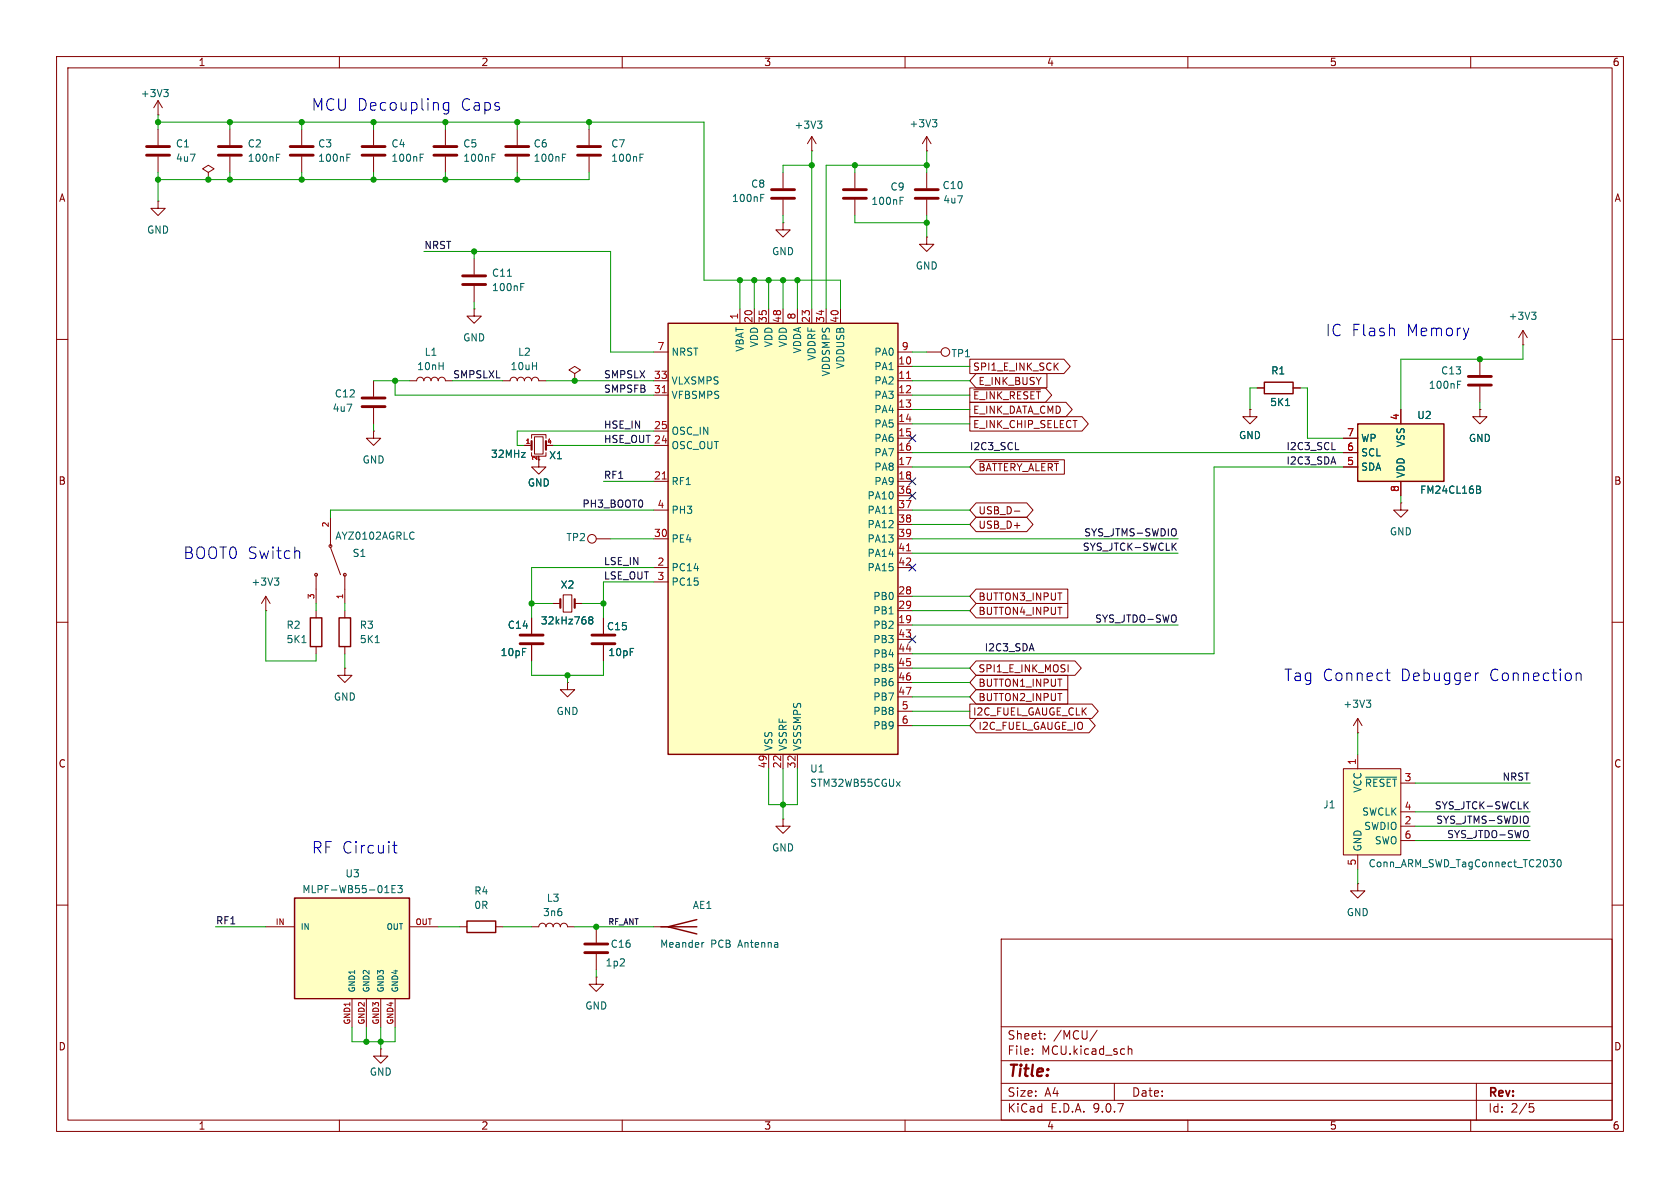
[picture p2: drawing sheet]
<svg xmlns="http://www.w3.org/2000/svg" width="297mm" height="210mm" viewBox="0 0 297 210" stroke-linecap="round" stroke-linejoin="round" font-family="sans-serif">
<g fill="none" stroke="#840000" stroke-width=".18">
<path d="M10 10h277v190h-277zM12 12h273v186h-273zM60 10v2M110 10v2M160 10v2M210 10v2M260 10v2M27.9 35.6v1.2h1.3l-1.3 1.3-1.2-1.3h1.2M27.9 35.6h.1M36.8 30.5l1-.7-1-.6-1 .6 1 .7v1.3M36.8 31.8h.1M163.8 30.5v2.8"/>
<path d="M163.8 35.3v2.8M10 60h2M66 76.2v1.3h-1.2l1.2 1.2 1.3-1.2h-1.3M66 76.2h.1M66 67.3v2.8M66 72.1v2.8M92.7 78.7h1.3M94 77.5v-.7h2.5v.7M94.5 77.2h1.5v3.1h-1.5zM96.5 78.7h1.3M285 60h2M58.4 91.4v5.1"/>
<path d="M58.4 96.8l1.8 4.8M94 80v.6h2.5v-.6M95.2 81.3v1.3h-1.2l1.2 1.2 1.3-1.2h-1.3M105.4 95.3h2.5M10 110h2M47 108h.1M47 105.4l.8 1.3M47 105.4l-.8 1.3M47 105.4v2.6M55.9 101.6v5.1M55.9 108v1.2M55.9 114.3v1.3"/>
<path d="M61 118.1v1.3h-1.3l1.3 1.3 1.2-1.3h-1.2M61 118.1h.1M61 101.6v5.1M61 108v1.2M61 114.3v1.3M94 109.2v2.8M94 114v2.8M106.7 109.2v2.8M106.7 114v2.8M285 110h2M100.3 120.7v1.2h1.3l-1.3 1.3-1.2-1.3h1.2M100.3 120.7h.1"/>
<path d="M138.4 144.8v1.3h1.3l-1.3 1.2-1.2-1.2h1.2M138.4 144.8h.1M240 156.2v1.3h1.3l-1.3 1.3-1.2-1.3h1.2M240 156.2h.1M10 160h2M177 166h108v32h-108zM285 160h2M60 198v2M67.3 185.4v1.3h1.3l-1.3 1.3-1.3-1.3h1.3M67.3 185.4h.1M110 198v2M160 198v2"/>
<path d="M177 194.5h108M177 191.5h108M177 187.5h108M177 181.5h108M182.5 186.3v.1M182.5 185.5v.1M184.7 183.6v.1M184.7 182.8v.1M194 182.1l-1.3 2M197 191.5v3M199.5 184.9v1.5M199.5 185.5l.2-.1 .3 .1 .1 .9"/>
<path d="M210 198v2M260 198v2M261 191.5v6.5M270.4 195.1h.7M270.5 195.7h.4l.3 .3-.2 .5-.5 .1"/>
<circle cx="58.4" cy="96.5" r=".25"/>
<circle cx="104.6" cy="95.2" r=".76"/>
<circle cx="55.9" cy="101.6" r=".25"/>
<circle cx="61" cy="101.6" r=".25"/>
</g>
<path d="M161.8 33.5h4.1M161.8 35.1h4.1M64 70.4h4.1M64 71.9h4.1M91.9 112.3h4.1M91.9 113.8h4.1M104.6 112.3h4.1M104.6 113.8h4.1" fill="none" stroke="#840000" stroke-width=".51"/>
<path d="M54.9 109.2h2v5.1h-2zM59.9 109.2h2.1v5.1h-2.1z" fill="none" stroke="#840000" stroke-width=".25"/>
<path d="M48.5 102.2h.8l-.4 .5M49 102.7l.3 .2v.3l-.3 .2M53.4 113.6h.7M66.3 113.6h.8" fill="none" stroke="#006464" stroke-width=".18"/>
<path d="M94 78v1.5M96.5 78v1.5" fill="none" stroke="#840000" stroke-width=".38"/>
<path d="M52.1 158.8h20.3v17.7h-20.3z" fill="#ffffc2"/>
<path d="M52.1 158.8h20.3v17.7h-20.3z" fill="none" stroke="#840000" stroke-width=".25"/>
<path d="M72.4 67.3h1.3a.64 .64 0 0 1 .6-.6 .64 .64 0 0 1 .6 .6 .64 .64 0 0 1 .7-.6 .64 .64 0 0 1 .6 .6 .64 .64 0 0 1 .6-.6 .64 .64 0 0 1 .7 .6 .64 .64 0 0 1 .6-.6 .64 .64 0 0 1 .6 .6h1.3M47 163.8h5.1M62.2 176.5v5.1M64.8 176.5v5.1M67.3 176.5v5.1M69.8 176.5v5.1M72.4 163.8h5.1" fill="none" stroke="#840000" stroke-width=".18"/>
<path d="M68 157.8h.8M69.3 157.1h.4M69.9 156.5h-.6v1.3h.6M70.3 156.5h.8l-.4 .5 .3 .1v.6l-.1 .1-.6-.1" fill="none" stroke="#006464" stroke-width=".18"/>
<path d="M237.5 135.9h10.1v15.2h-10.1z" fill="#ffffc2"/>
<g fill="none" stroke="#840000" stroke-width=".18">
<path d="M27.9 17.8l.8 1.3M27.9 17.8l-.7 1.3M27.9 17.8v2.5M27.9 20.3h.1M27.9 22.9v2.8M27.9 27.7v2.8M53.3 22.9v2.8M53.3 27.7v2.8M91.4 22.9v2.8M91.4 27.7v2.8M104.1 22.9v2.8M104.1 27.7v2.8"/>
<path d="M237.5 135.9h10.1v15.2h-10.1zM240 129.5h.1M240 127v2.5M240 133.4v2.5M240 127l-.7 1.3M240 127l.8 1.3M247.6 138.4h2.6M240 151.1v2.6M247.6 143.5h2.6M247.6 146.1h2.6M247.6 148.6h2.6M81.3 163.8h1.2"/>
<path d="M87.6 163.8h1.3M105.4 172.7v1.3h-1.3l1.3 1.3 1.3-1.3h-1.3M105.4 172.7h.1M115.6 163.8h2.5"/>
</g>
<g fill="none" stroke="#006464" stroke-width=".18">
<path d="M28.9 15.8h.8l-.4 .5M29.5 16.3l.2 .2v.3l-.2 .3M61.3 27.9h.4M61.3 27.2h.6M99.4 27.9h.4M99.4 27.2h.6M113.1 27.9h.5M113.1 27.2h.6M241.4 137.4h5.5M241.5 123.8h.8l-.4 .5M242.1 124.3l.2 .2v.3l-.2 .2M274 152h.8l-.4 .4 .3 .2 .1 .4-.3 .2h-.3"/>
<path d="M275.4 152.1l.2-.1a.68 .68 0 0 1 .4 .6 .68 .68 0 0 1-.4 .6l-.2-.1-.1-.4zM124.4 166.6l-.3 .1"/>
</g>
<path d="M25.9 25.9h4.1M25.9 27.4h4.1M51.3 25.9h4.1M51.3 27.4h4.1M89.4 25.9h4.1M89.4 27.4h4.1M102.1 25.9h4.1M102.1 27.4h4.1" fill="none" stroke="#840000" stroke-width=".51"/>
<path d="M82.5 162.8h5.1v2h-5.1zM116.8 163.8h6.4M123.2 162.6l-5.1 1.2 5.1 1.3" fill="none" stroke="#840000" stroke-width=".25"/>
<path d="M118.1 57.2h40.6v76.2h-40.6z" fill="#ffffc2"/>
<path d="M118.1 57.2h40.6v76.2h-40.6zM223.5 67.6h5.1v2h-5.1z" fill="none" stroke="#840000" stroke-width=".25"/>
<g fill="none" stroke="#840000" stroke-width=".18">
<path d="M40.6 22.9v2.8M40.6 27.7v2.8M66 22.9v2.8M66 27.7v2.8M78.7 22.9v2.8M78.7 27.7v2.8M138.4 39.4v1.2h-1.2l1.2 1.3 1.3-1.3h-1.3M138.4 39.4h.1M138.4 30.5v2.8M138.4 35.3v2.8M143.5 26.7h.1M143.5 24.1v2.6"/>
<path d="M143.5 24.1l.8 1.3M143.5 24.1l-.8 1.3M151.1 30.5v2.8M151.1 35.3v2.8M83.8 54.6v1.3h-1.3l1.3 1.3 1.3-1.3h-1.3M83.8 54.6h.1M83.8 45.7v2.8M83.8 50.5v2.8M130.8 54.6v2.6M133.3 54.6v2.6M135.9 54.6v2.6M138.4 54.6v2.6"/>
<path d="M141 54.6v2.6M143.5 54.6v2.6M146 54.6v2.6M148.6 54.6v2.6M163.8 41.9v1.3h-1.2l1.2 1.3 1.3-1.3h-1.3M163.8 41.9h.1M269.2 58.4l-.7 1.3M269.2 58.4l.8 1.3M269.2 58.4v2.6M88.9 67.3h1.3a.64 .64 0 0 1 .6-.6 .64 .64 0 0 1 .6 .6 .64 .64 0 0 1 .7-.6 .64 .64 0 0 1 .6 .6 .64 .64 0 0 1 .6-.6 .64 .64 0 0 1 .7 .6 .64 .64 0 0 1 .6-.6 .64 .64 0 0 1 .6 .6h1.3M101.6 66l1-.6-1-.6-1 .6 1 .6v1.3M101.6 67.3h.1"/>
<path d="M115.6 62.2h2.5M115.6 67.3h2.5M115.6 69.9h2.5M115.6 76.2h2.5M115.6 78.7h2.5M158.7 62.2h2.6M158.7 67.3h2.6M158.7 69.9h2.6M158.7 64.8h2.6M158.7 72.4h2.6M158.7 74.9h2.6M158.7 77.5h2.6"/>
<path d="M163.8 62.2h2.6M221 72.4v1.3h1.2l-1.2 1.2-1.3-1.2h1.3M221 72.4h.1M222.2 68.6h1.3M228.6 68.6h1.3M261.6 72.4v1.3h1.3l-1.3 1.2-1.3-1.2h1.3M261.6 72.4h.1M261.6 63.5v2.8M261.6 68.3v2.8M269.2 61h.1M115.6 85.1h2.5M115.6 90.2h2.5"/>
<path d="M115.6 95.3h2.5M158.7 85.1h2.6M158.7 90.2h2.6M158.7 95.3h2.6M158.7 80h2.6M158.7 82.6h2.6M158.7 87.6h2.6M158.7 92.7h2.6M158.7 97.8h2.6M247.6 88.9v1.3h1.3l-1.3 1.2-1.2-1.2h1.2M247.6 88.9h.1M97.8 106.7h1.3"/>
<path d="M99.6 105.2h1.5v3h-1.5zM101.6 106.7h1.3M115.6 100.3h2.5M115.6 102.9h2.5M158.7 100.3h2.6M158.7 105.4h2.6M158.7 108h2.6M158.7 110.5h2.6M158.7 113h2.6M158.7 115.6h2.6M158.7 118.1h2.6M135.9 133.4v2.5"/>
<path d="M138.4 133.4v2.5M141 133.4v2.5M158.7 120.7h2.6M158.7 123.2h2.6M158.7 125.7h2.6M158.7 128.3h2.6M94 163.8h1.2a.64 .64 0 0 1 .7-.6 .64 .64 0 0 1 .6 .6 .64 .64 0 0 1 .7-.6 .64 .64 0 0 1 .6 .6 .64 .64 0 0 1 .6-.6 .64 .64 0 0 1 .7 .6 .64 .64 0 0 1 .6-.6 .64 .64 0 0 1 .6 .6h1.3M105.4 163.8v2.8M105.4 168.7v2.8"/>
<circle cx="167.1" cy="62.2" r=".76"/>
</g>
<path d="M117.1 69.4h.7M160.3 66.9h.7M117.1 84.7h.7M160.3 97.4h.7" fill="none" stroke="#a90000" stroke-width=".18"/>
<g fill="none" stroke="#006464" stroke-width=".18">
<path d="M48.9 27.9h.4M48.9 27.2h.6M74.3 27.9h.4M74.3 27.2h.6M87 27.9h.4M87 27.2h.6M134.5 35h.4M134.5 34.4h.6M144.5 21.4h.8l-.4 .5M145.1 21.9l.2 .2v.3l-.2 .3M159.1 35.5h.4M159.1 34.9h.6"/>
<path d="M89.7 48.8h.7M92.1 50.7h.4M92.1 50.1h.6M270.8 55.2h.7l-.4 .5M271.3 55.7l.2 .2v.3l-.2 .3M227.3 71.7h.7M257.7 68h.4M257.7 67.4h.6M157.2 90.7h.7M104.3 109.6l-.2-.3 .2-.3h.3l.2 .3-.2 .3M104.3 109.6l-.2 .2v.4l.2 .1 .4-.1 .1-.1v-.3l-.2-.2M104.3 109.6h.3"/>
<path d="M158.5 138.2l.6 .8M159.1 138.2l-.6 .8"/>
</g>
<g fill="none" stroke="#840000" stroke-width=".51">
<path d="M38.6 25.9h4.1M38.6 27.4h4.1M64 25.9h4.1M64 27.4h4.1M76.7 25.9h4.1M76.7 27.4h4.1M136.4 33.5h4.1M136.4 35.1h4.1M149.1 33.5h4.1M149.1 35.1h4.1M81.8 48.8h4.1M81.8 50.3h4.1"/>
<path d="M259.6 66.5h4.1M259.6 68.1h4.1M103.4 166.9h4M103.4 168.4h4"/>
</g>
<path d="M99.1 105.9v1.5M101.6 105.9v1.5" fill="none" stroke="#840000" stroke-width=".38"/>
<path d="M240 74.9h15.3v10.2h-15.3z" fill="#ffffc2"/>
<path d="M240 74.9h15.3v10.2h-15.3z" fill="none" stroke="#840000" stroke-width=".25"/>
<g fill="none" stroke="#840000" stroke-width=".18">
<path d="M163.8 26.7h.1M163.8 24.1l.8 1.3M163.8 24.1l-.7 1.3M163.8 24.1v2.6M92.7 78.7h1.3M96.5 78.7h1.3M171.4 73.7h19.9l1.1 1.2-1.1 1.3h-19.9zM171.4 71.1h17l1.2 1.3-1.2 1.3h-17zM171.4 68.6h13.4l1.1 1.3-1.1 1.2h-13.4zM171.4 63.5h16.7l1.1 1.3-1.1 1.2h-16.7zM172.2 68.9h11.7M172.6 66h12.5v2.6h-12.5l-1.2-1.3z"/>
<path d="M221 72.4h.1M222.2 68.6h1.3M228.6 68.6h1.3M237.5 77.5h2.5M247.6 72.4v2.5M261.6 72.4h.1M172.6 91.4h8.9l1.1 1.3-1.1 1.3h-8.9l-1.2-1.3zM172.6 88.9h8.9l1.1 1.3-1.1 1.2h-8.9l-1.2-1.2zM172.6 81.3h15.6v2.5h-15.6l-1.2-1.2zM173.1 81.6h14M179.3 90.4h1M237.5 82.6h2.5"/>
<path d="M237.5 80h2.5M247.6 85.1v2.5M94 109.2v2.8M94 114v2.8M97.8 106.7h1.3M101.6 106.7h1.3M106.7 109.2v2.8M106.7 114v2.8M172.6 119.4h16.2v2.5h-16.2l-1.2-1.2zM172.6 116.8h17.4l1.2 1.3-1.2 1.3h-17.4l-1.2-1.3zM172.6 106.7h16.2v2.5h-16.2l-1.2-1.2zM172.6 104.1h16.2v2.6h-16.2l-1.2-1.3z"/>
<path d="M188.8 117.5v1.3M171.4 124.5h21.6l1.2 1.2-1.2 1.3h-21.6zM172.6 127h19.9l1.1 1.3-1.1 1.2h-19.9l-1.2-1.2zM172.6 121.9h16.2v2.6h-16.2l-1.2-1.3z"/>
</g>
<path d="M164.8 21.2h.8l-.4 .4M165.4 21.6l.2 .3v.3l-.2 .2M227.3 71.7h.7M261 85.9l.6 .1 .1 .3-.2 .2M261 86.5h.5M261.5 86.5l.3 .3-.1 .3-.7 .1M104.3 109.6l-.2-.3 .2-.3h.3l.2 .3-.2 .3M104.3 109.6l-.2 .2v.4l.2 .1 .4-.1 .1-.1v-.3l-.2-.2M104.3 109.6h.3" fill="none" stroke="#006464" stroke-width=".18"/>
<path d="M179.5 79.5h.6M235.5 79.5h.6M207.4 96.6l.5 .7M207.8 93.5a.9 .9 0 0 1 0 1.2M207.9 96l-.7 .7M269.6 142.3l.6 .7M270 144.3a.9 .9 0 0 1 0 1.2M270.2 141.7l-.8 .8" fill="none" stroke="#0f0f0f" stroke-width=".18"/>
<g fill="none" stroke="#009600" stroke-width=".18">
<path d="M27.9 20.3v2.6M27.9 30.5v5.1M27.9 21.6h96.6v27.9h24.1v5.1M40.6 21.6v1.3M40.6 30.5v1.3M53.3 21.6v1.3M53.3 30.5v1.3M66 21.6v1.3M66 30.5v1.3M78.7 21.6v1.3M78.7 30.5v1.3M91.4 21.6v1.3"/>
<path d="M91.4 30.5v1.3M104.1 30.5v1.3h-76.2M104.1 21.6v1.3M138.4 38.1v1.3M143.5 29.2h-5.1v1.3M143.5 26.7v27.9M151.1 29.2v1.3M151.1 38.1v1.3h12.7M163.8 29.2h-17.8v25.4M163.8 26.7v3.8M163.8 38.1v3.8M74.9 44.5h33v17.7h7.7"/>
<path d="M83.8 44.5v1.2M83.8 53.3v1.3M130.8 49.5v5.1M133.3 49.5v5.1M135.9 49.5v5.1M138.4 49.5v5.1M141 49.5v5.1M66 74.9v1.3M66 67.3h6.4M69.8 67.3v2.6h45.8M80 67.3h8.9M96.5 67.3h19.1"/>
<path d="M97.8 78.7h17.8M115.6 76.2h-24.2v2.5h1.3M161.3 67.3h10.1M161.3 69.9h10.1M161.3 62.2h2.5M161.3 74.9h10.1M161.3 72.4h10.1M161.3 64.8h10.1M222.2 68.6h-1.2v3.8M229.9 68.6h1.2v8.9h6.4M261.6 71.1v1.3M269.2 61v2.5h-21.6v8.9"/>
<path d="M106.7 85.1h8.9M107.9 95.3h7.7M115.6 90.2h-57.2v1.2M161.3 90.2h10.1M161.3 95.3h47M161.3 82.6h10.1M161.3 97.8h47M161.3 92.7h10.1M161.3 80h76.2M237.5 82.6h-22.9v33h-53.3M247.6 87.6v1.3M47 108v8.8h8.9v-1.2"/>
<path d="M55.9 106.7v1.3M61 106.7v1.3M61 115.6v2.5M94 106.7h3.8M94 116.8v2.6h12.7v-2.6M100.3 119.4v1.3M102.9 106.7h3.8M115.6 100.3h-21.6v8.9M115.6 102.9h-8.9v6.3M161.3 108h10.1M161.3 118.1h10.1M161.3 110.5h47"/>
<path d="M161.3 105.4h10.1M135.9 135.9v6.3h5.1v-6.3M138.4 135.9v8.9M161.3 125.7h10.1M161.3 120.7h10.1M161.3 123.2h10.1M161.3 128.3h10.1M240 129.5v3.9M250.2 138.4h20.3M240 153.7v2.5M250.2 146.1h20.3M250.2 148.6h20.3"/>
<path d="M250.2 143.5h20.3M38.1 163.8h8.9M77.5 163.8h3.8M88.9 163.8h5.1M101.6 163.8h14M105.4 171.5v1.2M62.2 181.6v2.6h7.6v-2.6M64.8 181.6v2.6M67.3 181.6v3.8"/>
</g>
<path d="M160.7 76.9l1.2 1.2M161.9 76.9l-1.2 1.2M160.7 84.5l1.2 1.2M160.7 87l1.2 1.2M160.7 99.7l1.2 1.2M161.9 84.5l-1.2 1.2M161.9 87l-1.2 1.2M161.9 99.7l-1.2 1.2M160.7 112.4l1.2 1.2M161.9 112.4l-1.2 1.2" fill="none" stroke="#000084" stroke-width=".18"/>
<path d="M79.3 18.1v1.7a.55 .55 0 0 1-.8 .3M79.3 18.2l-.5-.1-.4 .4v.6l.2 .3 .2 .1 .5-.1M52.7 97.4l.3 .3v1M245 119h.8M245.3 118.3v1.7l.1 .2 .4 .1M261.4 119l-.5 .2M278.7 119.2a.5 .5 0 0 1 .8 .1v1M278.7 119v1.3M69.4 149.4h.8M69.7 148.8v1.7l.1 .2 .4 .1" fill="none" stroke="#0000c2" stroke-width=".18"/>
<g fill="#009600" stroke="#009600" stroke-width=".18">
<circle cx="94" cy="106.7" r=".46"/>
<circle cx="106.7" cy="106.7" r=".46"/>
<circle cx="100.3" cy="119.4" r=".46"/>
<circle cx="91.4" cy="31.8" r=".46"/>
<circle cx="69.8" cy="67.3" r=".46"/>
<circle cx="91.4" cy="21.6" r=".46"/>
<circle cx="104.1" cy="21.6" r=".46"/>
<circle cx="83.8" cy="44.5" r=".46"/>
<circle cx="78.7" cy="21.6" r=".46"/>
<circle cx="78.7" cy="31.8" r=".46"/>
<circle cx="101.6" cy="67.3" r=".46"/>
<circle cx="66" cy="31.8" r=".46"/>
<circle cx="40.6" cy="21.6" r=".46"/>
<circle cx="27.9" cy="21.6" r=".46"/>
<circle cx="66" cy="21.6" r=".46"/>
<circle cx="53.3" cy="21.6" r=".46"/>
<circle cx="53.3" cy="31.8" r=".46"/>
<circle cx="40.6" cy="31.8" r=".46"/>
<circle cx="36.8" cy="31.8" r=".46"/>
<circle cx="27.9" cy="31.8" r=".46"/>
<circle cx="64.8" cy="184.2" r=".46"/>
<circle cx="67.3" cy="184.2" r=".46"/>
<circle cx="133.3" cy="49.5" r=".46"/>
<circle cx="135.9" cy="49.5" r=".46"/>
<circle cx="105.4" cy="163.8" r=".46"/>
<circle cx="138.4" cy="142.2" r=".46"/>
<circle cx="143.5" cy="29.2" r=".46"/>
<circle cx="151.1" cy="29.2" r=".46"/>
<circle cx="138.4" cy="49.5" r=".46"/>
<circle cx="130.8" cy="49.5" r=".46"/>
<circle cx="163.8" cy="39.4" r=".46"/>
<circle cx="141" cy="49.5" r=".46"/>
<circle cx="163.8" cy="29.2" r=".46"/>
<circle cx="261.6" cy="63.5" r=".46"/>
</g>
<g font-size="2.8" fill="#0000c2">
<text x="55" y="19.8">MCU Decoupling</text>
<text x="81.4" y="19.8">Caps</text>
<text x="234.3" y="59.7">IC Flash</text>
<text x="248.6" y="59.7">Memory</text>
<text x="32.4" y="99">BOOT0 Switch</text>
<text x="227" y="120.6">Tag Connect</text>
<text x="247.6" y="120.6">Debugger</text>
<text x="263.3" y="120.6">Connection</text>
<text x="55.1" y="151.1">RF Circuit</text>
</g>
<text font-size="2.8" fill="#840000" x="178" y="190.9">Title:</text>
<g font-size="2.1" fill="#840000">
<text x="178" y="184">Sheet:</text>
<text x="186.2" y="184">/MCU/</text>
<text x="178" y="186.7">File:</text>
<text x="184.1" y="186.7">MCU.kicad_sch</text>
<text x="178" y="196.9">KiCad</text>
<text x="178" y="194.1">Size:</text>
<text x="184.7" y="194.1">A4</text>
<text x="185.7" y="196.9">E.D.A.</text>
<text x="193.3" y="196.9">9.0.7</text>
<text x="200" y="194.1">Date:</text>
<text x="263" y="194.3">Rev:</text>
<text x="263" y="196.9">Id:</text>
<text x="267.1" y="196.9">2/5</text>
</g>
<g font-size="1.8" fill="#840000">
<text x="35" y="11.9">1</text>
<text x="85" y="11.9">2</text>
<text x="135" y="11.9">3</text>
<text x="185" y="11.9">4</text>
<text x="235" y="11.9">5</text>
<text x="285" y="11.9">6</text>
<text x="10.3" y="35.9">A</text>
<text x="285.3" y="35.9">A</text>
<text x="171.9" y="65.7">SPI1_E_INK_SCK</text>
<text x="171.9" y="70.8">~{E_INK_RESET}</text>
<text x="172.9" y="68.3">E_INK_BUSY</text>
<text x="171.9" y="75.9">E_INK_CHIP_SELECT</text>
<text x="171.9" y="73.3">E_INK_DATA_CMD</text>
<text x="172.9" y="83.5">~{BATTERY_ALERT}</text>
<text x="10.3" y="85.9">B</text>
<text x="285.3" y="85.9">B</text>
<text x="172.9" y="93.7">USB_D+</text>
<text x="172.9" y="91.1">USB_D-</text>
<text x="172.9" y="106.4">BUTTON3_INPUT</text>
<text x="172.9" y="108.9">BUTTON4_INPUT</text>
<text x="172.9" y="119.1">SPI1_E_INK_MOSI</text>
<text x="172.9" y="121.6">BUTTON1_INPUT</text>
<text x="172.9" y="124.1">BUTTON2_INPUT</text>
<text x="171.9" y="126.7">I2C_FUEL_GAUGE_CLK</text>
<text x="172.9" y="129.2">I2C_FUEL_GAUGE_IO</text>
<text x="10.3" y="135.9">C</text>
<text x="285.3" y="135.9">C</text>
<text x="10.3" y="185.9">D</text>
<text x="285.3" y="185.9">D</text>
<text x="35" y="199.9">1</text>
<text x="85" y="199.9">2</text>
<text x="135" y="199.9">3</text>
<text x="185" y="199.9">4</text>
<text x="235" y="199.9">5</text>
<text x="285" y="199.9">6</text>
</g>
<g font-size="1.8" fill="#006464">
<text x="24.8" y="17.4">+3V3</text>
<text x="140.4" y="23">+3V3</text>
<text x="160.7" y="22.7">+3V3</text>
<text x="31" y="26.3">C1</text>
<text x="31" y="28.8">4u7</text>
<text x="43.7" y="26.3">C2</text>
<text x="43.7" y="28.8">100nF</text>
<text x="56.1" y="26.3">C3</text>
<text x="56.1" y="28.8">100nF</text>
<text x="69.1" y="26.3">C4</text>
<text x="69.1" y="28.8">100nF</text>
<text x="81.8" y="26.3">C5</text>
<text x="81.8" y="28.8">100nF</text>
<text x="94.2" y="26.3">C6</text>
<text x="94.2" y="28.8">100nF</text>
<text x="108" y="26.3">C7</text>
<text x="108" y="28.8">100nF</text>
<text x="129.3" y="35.9">100nF</text>
<text x="132.7" y="33.4">C8</text>
<text x="157.3" y="33.9">C9</text>
<text x="166.5" y="33.6">C10</text>
<text x="25.9" y="41.5">GND</text>
<text x="153.9" y="36.4">100nF</text>
<text x="166.7" y="36.2">4u7</text>
<text x="136.4" y="45.3">GND</text>
<text x="161.8" y="47.9">GND</text>
<text x="86.9" y="51.7">100nF</text>
<text x="86.9" y="49.1">C11</text>
<text x="266.6" y="56.7">+3V3</text>
<text x="73.6" y="65.6">10nH</text>
<text x="75" y="63.1">L1</text>
<text x="81.8" y="60.6">GND</text>
<text x="90.2" y="65.6">10uH</text>
<text x="91.5" y="63.1">L2</text>
<text x="118.6" y="63.1">NRST</text>
<text x="131.7" y="62.3" transform="rotate(-90 131.7 62.3)">VBAT</text>
<text x="134.2" y="61.5" transform="rotate(-90 134.2 61.5)">VDD</text>
<text x="136.8" y="61.5" transform="rotate(-90 136.8 61.5)">VDD</text>
<text x="139.3" y="61.5" transform="rotate(-90 139.3 61.5)">VDD</text>
<text x="141.8" y="62.6" transform="rotate(-90 141.8 62.6)">VDDA</text>
<text x="144.4" y="63.8" transform="rotate(-90 144.4 63.8)">VDDRF</text>
<text x="149.5" y="65.3" transform="rotate(-90 149.5 65.3)">VDDUSB</text>
<text x="154.5" y="63.1">PA0</text>
<text x="154.5" y="65.6">PA1</text>
<text x="168.1" y="63.3">TP1</text>
<text x="59.1" y="70.5">C12</text>
<text x="118.6" y="68.2">VLXSMPS</text>
<text x="118.6" y="70.7">VFBSMPS</text>
<text x="146.9" y="66.6" transform="rotate(-90 146.9 66.6)">VDDSMPS</text>
<text x="154.5" y="68.2">PA2</text>
<text x="154.5" y="70.7">PA3</text>
<text x="224.4" y="72">5K1</text>
<text x="224.6" y="66.4">R1</text>
<text x="252.5" y="68.9">100nF</text>
<text x="254.7" y="66.4">C13</text>
<text x="58.7" y="73">4u7</text>
<text x="118.6" y="77.1">OSC_IN</text>
<text x="154.5" y="73.3">PA4</text>
<text x="154.5" y="75.8">PA5</text>
<text x="218.9" y="77.8">GND</text>
<text x="250.5" y="74.3">U2</text>
<text x="64" y="82.1">GND</text>
<text x="86.7" y="81.1">32MHz</text>
<text x="97" y="81.4">X1</text>
<text x="118.6" y="79.6">OSC_OUT</text>
<text x="154.5" y="78.3">PA6</text>
<text x="154.5" y="80.9">PA7</text>
<text x="154.5" y="83.4">PA8</text>
<text x="240.5" y="83.4">SDA</text>
<text x="240.5" y="80.9">SCL</text>
<text x="240.5" y="78.3">WP</text>
<text x="248.5" y="79.1" transform="rotate(-90 248.5 79.1)">VSS</text>
<text x="259.6" y="78.3">GND</text>
<text x="93.2" y="86.2">GND</text>
<text x="118.6" y="86">RF1</text>
<text x="153.3" y="88.5">PA10</text>
<text x="154.5" y="86">PA9</text>
<text x="248.5" y="84.6" transform="rotate(-90 248.5 84.6)">VDD</text>
<text x="251" y="87.5">FM24CL16B</text>
<text x="59.2" y="95.6">AYZ0102AGRLC</text>
<text x="100" y="95.9">TP2</text>
<text x="118.6" y="91">PH3</text>
<text x="153.3" y="91">PA11</text>
<text x="153.3" y="93.6">PA12</text>
<text x="245.6" y="94.8">GND</text>
<text x="62.2" y="98.7">S1</text>
<text x="118.6" y="96.1">PE4</text>
<text x="118.6" y="101.2">PC14</text>
<text x="153.3" y="96.1">PA13</text>
<text x="153.3" y="98.7">PA14</text>
<text x="153.3" y="101.2">PA15</text>
<text x="44.3" y="103.7">+3V3</text>
<text x="99" y="104.2">X2</text>
<text x="118.6" y="103.7">PC15</text>
<text x="154.3" y="106.3">PB0</text>
<text x="50.6" y="111.4">R2</text>
<text x="50.6" y="113.9">5K1</text>
<text x="63.5" y="111.4">R3</text>
<text x="63.5" y="113.9">5K1</text>
<text x="89.7" y="111.4">C14</text>
<text x="95.5" y="110.6">32kHz768</text>
<text x="107.2" y="111.6">C15</text>
<text x="154.3" y="108.8">PB1</text>
<text x="154.3" y="111.4">PB2</text>
<text x="154.3" y="113.9">PB3</text>
<text x="88.4" y="116.2">10pF</text>
<text x="107.5" y="116.2">10pF</text>
<text x="154.3" y="116.4">PB4</text>
<text x="154.3" y="119">PB5</text>
<text x="58.9" y="124.1">GND</text>
<text x="154.3" y="121.5">PB6</text>
<text x="154.3" y="124.1">PB7</text>
<text x="237.4" y="125.3">+3V3</text>
<text x="98.3" y="126.6">GND</text>
<text x="154.3" y="126.6">PB8</text>
<text x="154.3" y="129.1">PB9</text>
<text x="136.8" y="132.8" transform="rotate(-90 136.8 132.8)">VSS</text>
<text x="139.3" y="132.8" transform="rotate(-90 139.3 132.8)">VSSRF</text>
<text x="141.8" y="132.8" transform="rotate(-90 141.8 132.8)">VSSSMPS</text>
<text x="143.1" y="136.8">U1</text>
<text x="143.1" y="139.3">STM32WB55CGUx</text>
<text x="233.8" y="143.1">J1</text>
<text x="240.9" y="140.2" transform="rotate(-90 240.9 140.2)">VCC</text>
<text x="241.2" y="139.3">~{RESET}</text>
<text x="240.7" y="144.4">SWCLK</text>
<text x="241.1" y="146.9">SWDIO</text>
<text x="242.9" y="149.5">SWO</text>
<text x="61" y="155.3">U3</text>
<text x="136.4" y="150.7">GND</text>
<text x="240.9" y="150.6" transform="rotate(-90 240.9 150.6)">GND</text>
<text x="241.8" y="153.5">Conn_ARM_SWD_TagConnect_TC2030</text>
<text x="53.3" y="158.1">MLPF-WB55-01E3</text>
<text x="83.7" y="158.3">R4</text>
<text x="83.7" y="160.9">0R</text>
<text x="96.6" y="159.6">L3</text>
<text x="122.4" y="160.9">AE1</text>
<text x="95.9" y="162.2">3n6</text>
<text x="107.9" y="167.7">C16</text>
<text x="116.6" y="167.7">Meander</text>
<text x="125.6" y="167.7">PCB</text>
<text x="130.6" y="167.7">Antenna</text>
<text x="238" y="162.2">GND</text>
<text x="107" y="171">1p2</text>
<text x="103.4" y="178.7">GND</text>
<text x="65.3" y="190.3">GND</text>
</g>
<g font-size="1.8" fill="#0f0f0f">
<text x="74.9" y="44.1">NRST</text>
<text x="80" y="67">SMPSLXL</text>
<text x="106.7" y="69.5">SMPSFB</text>
<text x="106.7" y="67">SMPSLX</text>
<text x="106.7" y="75.9">HSE_IN</text>
<text x="106.7" y="78.4">HSE_OUT 24</text>
<text x="171.4" y="79.7">I2C3_SCL</text>
<text x="227.3" y="82.2">I2C3_SDA</text>
<text x="227.3" y="79.7">I2C3_SCL</text>
<text x="102.9" y="89.8">PH3_BOOT0</text>
<text x="106.7" y="84.7">RF1</text>
<text x="191.6" y="94.9">SYS_JTMS-SWDIO</text>
<text x="106.7" y="100">LSE_IN</text>
<text x="191.3" y="97.4">SYS_JTCK-SWCLK</text>
<text x="106.7" y="102.5">LSE_OUT</text>
<text x="193.5" y="110.1">SYS_JTDO-SWO</text>
<text x="174" y="115.2">I2C3_SDA</text>
<text x="253.6" y="143.2">SYS_JTCK-SWCLK</text>
<text x="265.5" y="138.1">NRST</text>
<text x="253.8" y="145.7">SYS_JTMS-SWDIO</text>
<text x="255.7" y="148.2">SYS_JTDO-SWO</text>
<text x="38.1" y="163.5">RF1</text>
</g>
<g font-size="1.8" fill="#a90000">
<text x="130.6" y="56.6" transform="rotate(-90 130.6 56.6)">1</text>
<text x="133.1" y="57.2" transform="rotate(-90 133.1 57.2)">20</text>
<text x="135.6" y="57.2" transform="rotate(-90 135.6 57.2)">35</text>
<text x="138.2" y="57.2" transform="rotate(-90 138.2 57.2)">48</text>
<text x="140.7" y="56.6" transform="rotate(-90 140.7 56.6)">8</text>
<text x="143.3" y="57.2" transform="rotate(-90 143.3 57.2)">23</text>
<text x="145.8" y="57.2" transform="rotate(-90 145.8 57.2)">34</text>
<text x="148.3" y="57.2" transform="rotate(-90 148.3 57.2)">40</text>
<text x="116.1" y="62">7</text>
<text x="158.7" y="64.5">10</text>
<text x="159.3" y="62">9</text>
<text x="115.5" y="67.1">33</text>
<text x="115.5" y="69.6">31</text>
<text x="158.7" y="67.1">11</text>
<text x="158.7" y="69.6">12</text>
<text x="115.5" y="75.9">25</text>
<text x="158.7" y="72.1">13</text>
<text x="158.7" y="74.7">14</text>
<text x="158.7" y="77.2">15</text>
<text x="238.1" y="77.2">7</text>
<text x="247.4" y="74.4" transform="rotate(-90 247.4 74.4)">4</text>
<text x="158.7" y="79.8">16</text>
<text x="158.7" y="82.3">17</text>
<text x="238.1" y="82.3">5</text>
<text x="238.1" y="79.8">6</text>
<text x="115.5" y="84.8">21</text>
<text x="116.1" y="89.9">4</text>
<text x="158.7" y="84.8">18</text>
<text x="158.7" y="87.4">36</text>
<text x="158.7" y="89.9">37</text>
<text x="247.4" y="87.1" transform="rotate(-90 247.4 87.1)">8</text>
<text x="115.5" y="95">30</text>
<text x="158.7" y="92.5">38</text>
<text x="158.7" y="95">39</text>
<text x="116.1" y="100.1">2</text>
<text x="158.7" y="97.5">41</text>
<text x="158.7" y="100.1">42</text>
<text x="116.1" y="102.6">3</text>
<text x="158.7" y="105.2">28</text>
<text x="158.7" y="107.7">29</text>
<text x="158.7" y="110.2">19</text>
<text x="158.7" y="112.8">43</text>
<text x="158.7" y="115.3">44</text>
<text x="158.7" y="117.9">45</text>
<text x="158.7" y="120.4">46</text>
<text x="158.7" y="122.9">47</text>
<text x="159.3" y="125.5">5</text>
<text x="159.3" y="128">6</text>
<text x="135.6" y="135.9" transform="rotate(-90 135.6 135.9)">49</text>
<text x="138.2" y="135.9" transform="rotate(-90 138.2 135.9)">22</text>
<text x="140.7" y="135.9" transform="rotate(-90 140.7 135.9)">32</text>
<text x="239.8" y="135.3" transform="rotate(-90 239.8 135.3)">1</text>
<text x="248.2" y="138.2">3</text>
<text x="248.2" y="143.3">4</text>
<text x="248.2" y="145.8">2</text>
<text x="248.2" y="148.3">6</text>
<text x="239.8" y="153.1" transform="rotate(-90 239.8 153.1)">5</text>
</g>
<g font-size="1.4" fill="#a90000">
<text x="58.2" y="93.3" transform="rotate(-90 58.2 93.3)">2</text>
<text x="55.6" y="106" transform="rotate(-90 55.6 106)">3</text>
<text x="60.7" y="106" transform="rotate(-90 60.7 106)">1</text>
<text x="48.6" y="163.6">IN</text>
<text x="73.4" y="163.6">OUT</text>
<text x="62" y="181.2" transform="rotate(-90 62 181.2)">GND1</text>
<text x="64.5" y="181.2" transform="rotate(-90 64.5 181.2)">GND2</text>
<text x="67.1" y="181.2" transform="rotate(-90 67.1 181.2)">GND3</text>
<text x="69.6" y="181.2" transform="rotate(-90 69.6 181.2)">GND4</text>
</g>
<g font-size="1.4" fill="#006464">
<text x="53.1" y="164.6">IN</text>
<text x="68.2" y="164.6">OUT</text>
<text x="63" y="175.5" transform="rotate(-90 63 175.5)">GND1</text>
<text x="65.5" y="175.5" transform="rotate(-90 65.5 175.5)">GND2</text>
<text x="68" y="175.5" transform="rotate(-90 68 175.5)">GND3</text>
<text x="70.6" y="175.5" transform="rotate(-90 70.6 175.5)">GND4</text>
</g>
<text font-size="1.4" fill="#0f0f0f" x="107.4" y="163.6">RF_ANT</text>
<g font-size="1.1" fill="#a90000">
<text x="92.8" y="78.5">1</text>
<text x="96.6" y="78.5">4</text>
</g>
<text font-size="1.1" fill="#840000" x="95" y="81.5" transform="rotate(-90 95 81.5)">2</text>
</svg>
